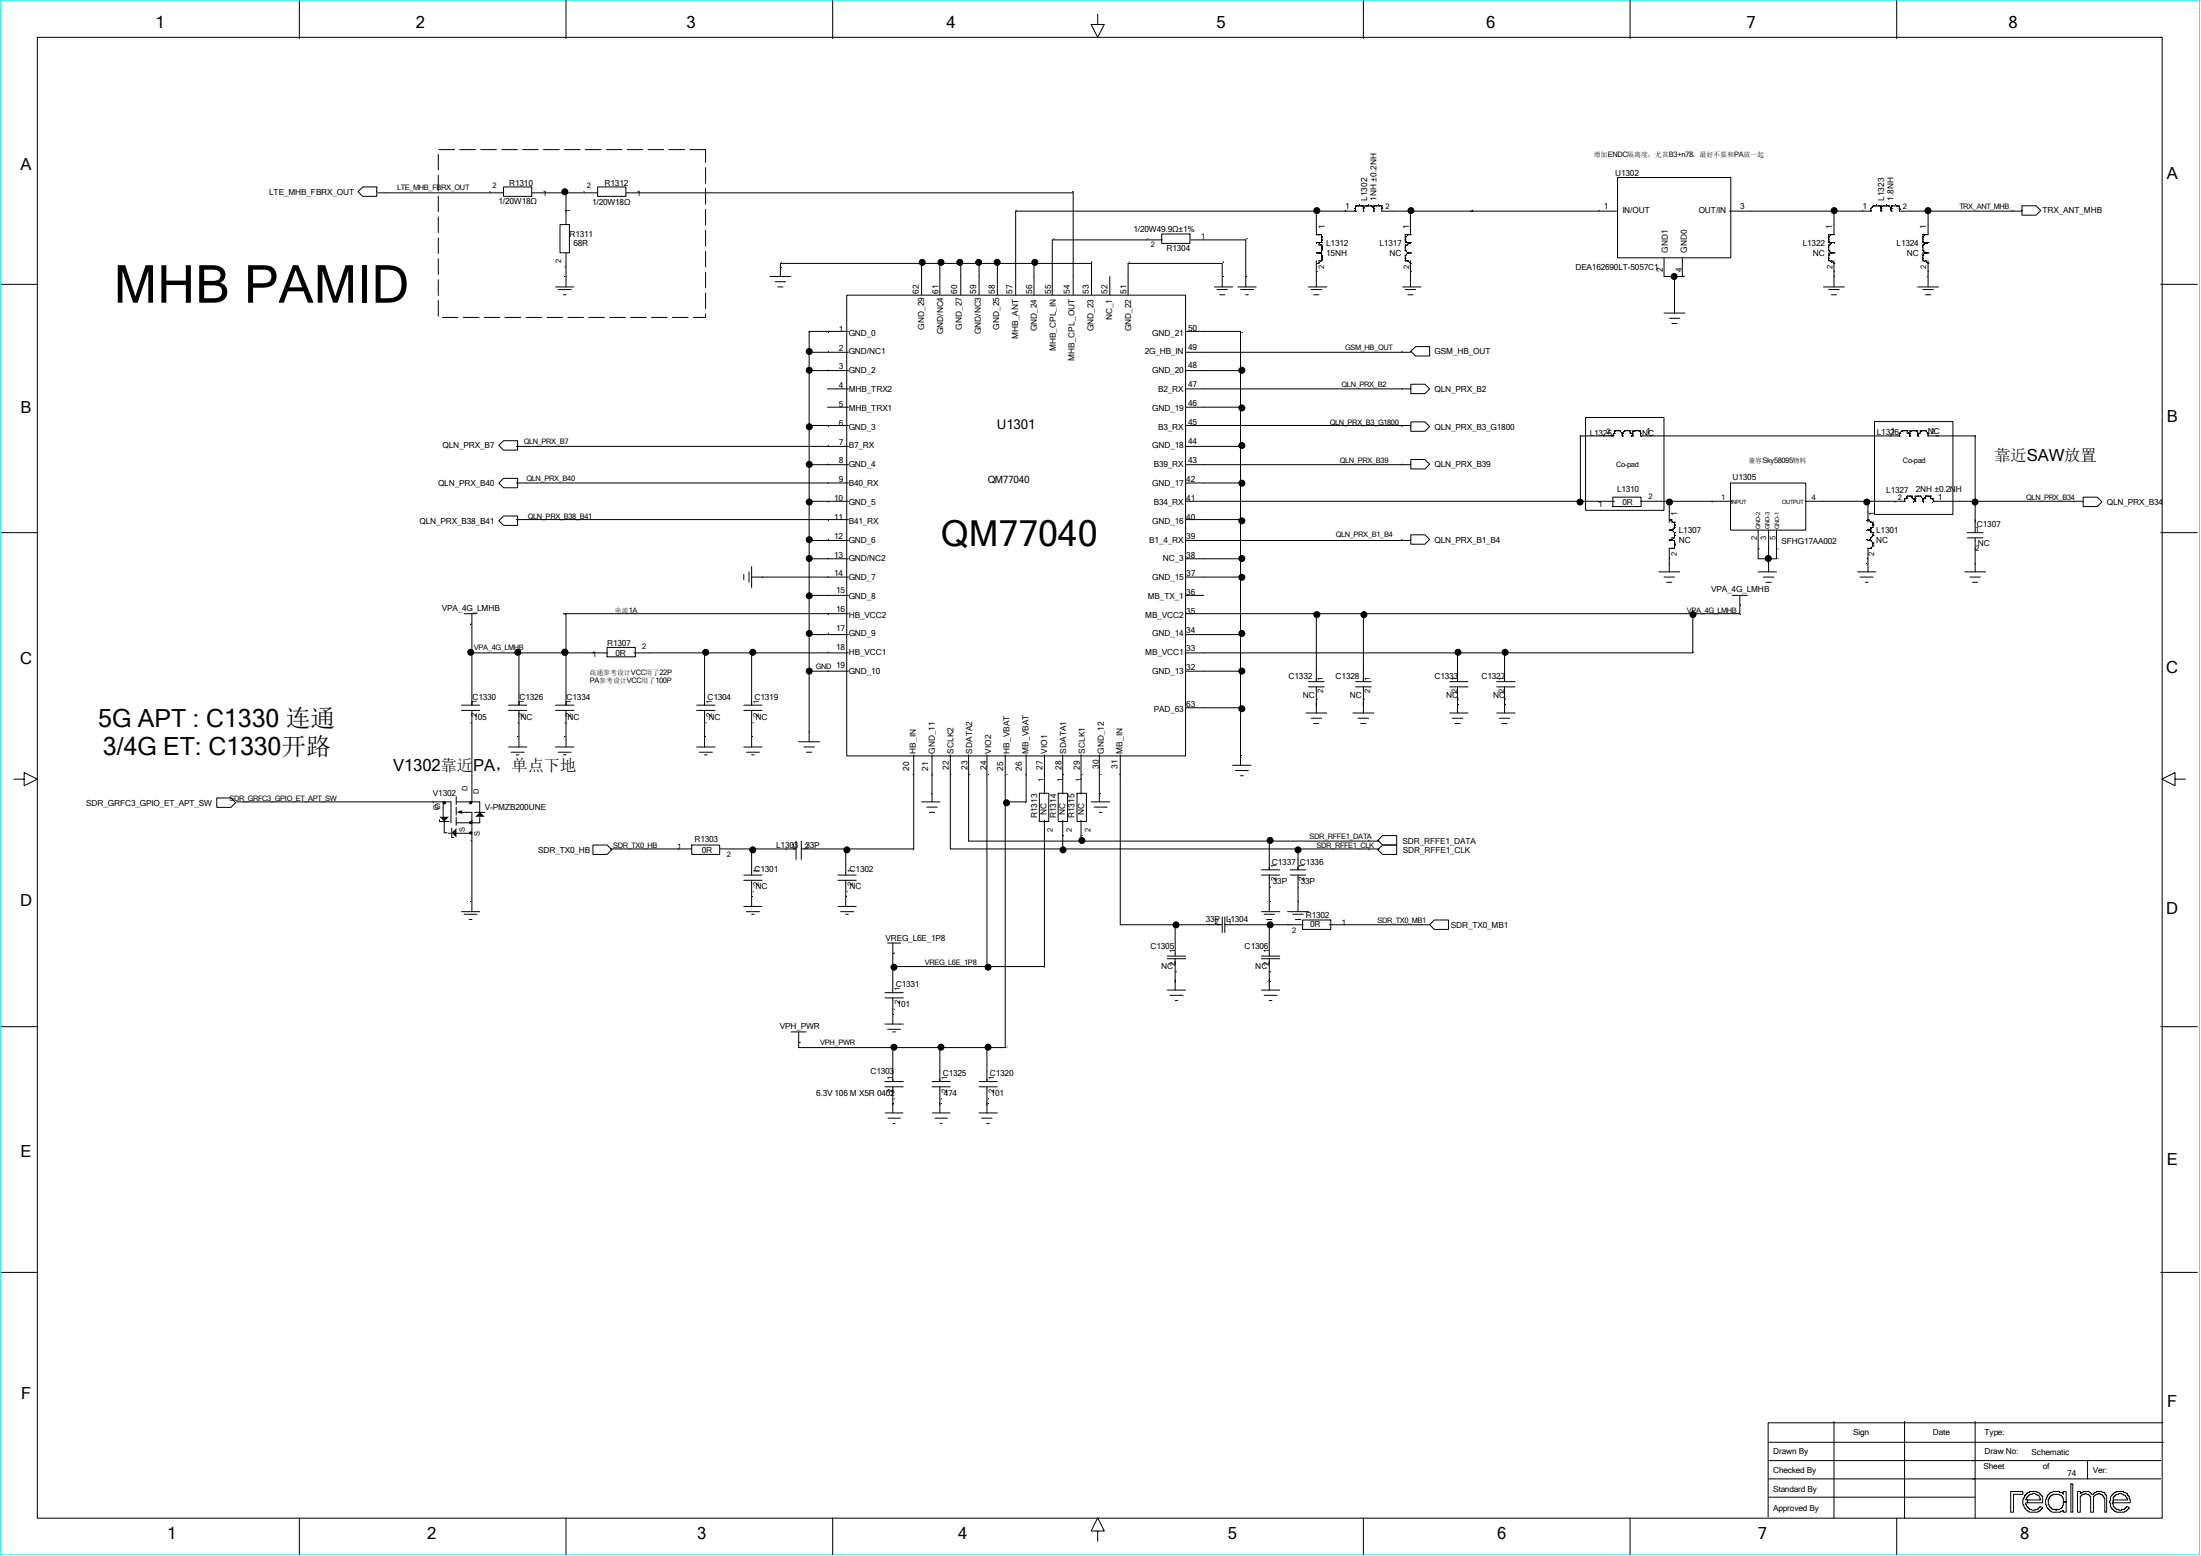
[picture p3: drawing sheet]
<svg xmlns="http://www.w3.org/2000/svg" width="297mm" height="210mm" viewBox="0 0 297 210" stroke-linecap="round" stroke-linejoin="round" font-family="sans-serif">
<path d="M.1 0h296.7v209.8h-296.7z" fill="none" stroke="#0ff" stroke-width=".13"/>
<g fill="none" stroke="#000" stroke-width=".13">
<path d="M40.4 0v5.2M76.4 0v5.2M112.4 0v5.2M184 0v5.2M220 0v5.2M255.9 0v5.2M5 5h286.8v199.9h-286.8zM148.1 1.9v1.4h.9l-.9 1.7-.9-1.7h.9M.2 38.4h4.9M48.3 25.9l.6-.7h1.9v1.3h-1.9zM51 26h16.9M67.9 25.2h3.9v1.3h-3.9z"/>
<path d="M71.8 26h8.8M75 38.7h2.4M75.3 39.1h1.8M75.6 30.3h1.2v3.8h-1.2zM76 39.8h.4M76.4 26v4.3M76.4 34.1v4.6M80.6 25.2h3.9v1.3h-3.9zM84.5 26h60.3v13.8M103.9 37.3h2.8M104.6 38h1.4M105 38.7h.7"/>
<path d="M105.3 37.3v-1.7h42v4.2M114.3 39.8h45.7v62.2h-45.7zM124.4 35.6v4.2M126.8 35.6v4.2M129.6 35.6v4.2M132.1 35.6v4.2M134.6 35.6v4.2M139.5 35.6v4.2M149.8 37.3v2.5M156.8 31.6h3.8v1.3h-3.8zM156.8 32.4h-14.8v7.4M160.7 32.4h7.4v6.3"/>
<path d="M163.9 38.7h2.4M164.2 39.1h1.4M164.6 39.8h.7M164.9 38.7v-3.1h-12.7v4.2M167 38.7h2.5M167.4 39.1h1.8M168.1 39.8h.4M176.6 38.7h2.4M176.9 39.1h1.4M177.3 39.8h.7M177.6 28.5v3.2h.7v1M177.6 35.2v3.5"/>
<path d="M177.6 32.7h.7M177.6 34.1h.7M178 32.7h.1M178 31.7h.1M178 34.1h.1M178 32.7v.4h.3M178.3 32.7h.1M178.3 32.4h.1M178.3 32h.1M178.3 33.8h.1M178.3 33.4h.1M178.3 33.1h.1"/>
<path d="M178.3 35.2h.1M178.3 34.8h.1M178.3 34.5h.1M178.3 35.2h-.3v.4h-.4M178.3 33.1v2.1M182.9 27.8h.1M182.9 28.5h.1M182.9 28.5h-45.8v11.3M182.9 27.8h2.1M182.9 27.8v.7M183.3 27.8h.1M183.6 27.8h.1"/>
<path d="M184 28.1h.1M184 28.5h.1M184 27.8v.7M184.3 27.8h.1M185 27.8h.1M185 27.8l.4 .3M185.4 28.1h.1M185.4 27.8h.1M185.4 28.5h.1M185.4 27.8h1M185.4 27.8v.7M185.7 27.8h.1"/>
<path d="M186.1 27.8h.1M186.4 28.1h.1M186.4 27.8h.1M186.4 27.8v.7h31.8M189.3 38.7h2.4M189.6 32h.1M189.6 32.4h.1M189.6 33.1h.1M189.6 33.8h.1M189.6 34.5h.1M189.6 34.8h.1M189.6 35.2h.1"/>
<path d="M189.6 39.1h1.4M189.6 33.1v.7M189.6 34.5v.7M189.6 33.8l.4 .3M189.6 35.2h.4M190 31.7h.1M190 32.7h.1M190 34.1h.1M190 35.2h.1M190 39.8h.7M190 32.7v.4h-.4M190 34.1h.3"/>
<path d="M190 34.1l-.4 .4M190 35.2l.3 .4M190.3 31.7h.1M190.3 32.7h.1M190.3 34.1h.1M190.3 35.6h.1M190.3 28.5v3.2M190.3 35.2v3.5M190.3 31.7h-.7v1h.7M218.3 24h15.3v10.8h-15.3zM224.5 34.8v2.5h2.5v-2.5M226 37.3v5"/>
<path d="M233.4 28.5h19M246.1 38.7h2.8M246.8 31.7h.1M246.8 32h.1M246.8 32.4h.1M246.8 33.1h.1M246.8 33.8h.1M246.8 34.5h.1M246.8 34.8h.1M246.8 35.2h.1M246.8 39.1h1.4M246.8 31.7v1h.7"/>
<path d="M246.8 35.2h.3M246.8 33.1v.7M246.8 33.8l.3 .3M247.1 31.7h.1M247.1 32.7h.1M247.1 34.1h.1M247.1 35.2h.1M247.1 39.8h.7M247.1 32.7l-.3 .4M247.1 35.2l.4 .4M247.5 32.7h.1M247.5 34.1h.1"/>
<path d="M247.5 35.6h.1M247.5 28.5v3.2h-.7M247.5 34.1h-.7v1.1M247.5 35.2v3.5M252.4 28.5h.1M252.8 27.8h.1M252.8 27.8l-.4 .3v.4M252.8 27.8h2.1M253.1 27.8h.1M253.5 27.8h.1M253.8 28.1h.1M253.8 28.5h.1"/>
<path d="M253.8 27.8v.7M254.2 27.8h.1M254.5 27.8h.1M254.9 27.8h.1M254.9 27.8l.3 .3M255.2 28.1h.1M255.2 27.8h.1M255.2 28.5h.1M255.2 27.8h1.1v.7h16.6M255.2 27.8v.7M255.9 27.8h.1M256.3 28.1h.1"/>
<path d="M258.8 38.7h2.8M259.5 31.7h.1M259.5 32h.1M259.5 32.4h.1M259.5 33.1h.1M259.5 33.8h.1M259.5 34.5h.1M259.5 34.8h.1M259.5 35.2h.1M259.5 39.1h1.4M259.5 31.7v1h.7M259.5 35.2h.3"/>
<path d="M259.5 33.1v.7M259.5 33.8l.3 .3M259.8 31.7h.1M259.8 32.7h.1M259.8 34.1h.1M259.8 35.2h.1M259.8 39.8h.7M259.8 32.7l-.3 .4M259.8 35.2l.4 .4M260.2 32.7h.1M260.2 34.1h.1M260.2 35.6h.1"/>
<path d="M260.2 28.5v3.2h-.7M260.2 34.1h-.7v1.1M260.2 35.2v3.5M272.8 27.8h1.9l.7 .6-.7 .6h-1.9zM291.6 38.4h4.9M109.2 47.5h5.3M109.2 57.4h5.3M109.2 50h5.3M111.7 52.5h2.8M111.7 55h2.8M114.5 44.7h-5.3v55.4M160 47.5h30.3"/>
<path d="M160 44.7h7.4v58.6M160 52.5h30.3M160 57.4h30.3M160 50h7.4M160 55h7.4M190.4 47.4l.6-.6h1.9v1.2h-1.9zM190.4 51.9h1.9l.6 .6-.6 .6h-1.9zM190.4 56.9h1.9l.6 .7-.6 .6h-1.9zM214 56.3h10.5v12.6h-10.5zM217.5 58.8h.1M217.8 58.1h.1M217.8 58.5h.1"/>
<path d="M217.8 58.8h-4.5v8.9M217.8 58.1h.7M217.8 58.1v.4M217.8 58.5l-.3 .3M218.2 58.1h.1M218.5 58.1h.1M218.5 58.1l.4 .4M218.9 58.5h.1M218.9 58.8h.1M218.9 58.5v.3M219.3 58.1h.1M219.3 58.1h.7"/>
<path d="M219.3 58.1l-.4 .4M220 58.1h.1M220 58.1v.4h.3M220.3 58.5h.1M220.3 58.8h.1M220.3 58.8v-.7h1.1v.7h34.9M220.7 58.1h.1M221 58.1h.1M221.4 58.5h.1M224.5 42.3h2.9M225.2 43h1.5M225.6 43.7h.7"/>
<path d="M252.9 56.9h10.6v12.5h-10.6zM256.3 58.5h.1M256.3 58.8h.1M256.3 58.5v.3M256.6 58.1h.1M256.6 58.1h.8M256.6 58.1l-.3 .4M257.4 58.1h.1M257.4 58.1v.4h.3M257.7 58.8h.1M257.7 58.5h.1M257.7 58.8v-.7h1.1v.7"/>
<path d="M258.1 58.1h.1M258.4 58.1h.1M258.8 58.8h.1M258.8 58.5h.1M259.1 58.1h.1M259.1 58.1h.7M259.1 58.1v.4h-.3M259.5 58.1h.1M259.8 58.1h.1M259.8 58.1l.4 .4M260.2 58.5h.1M260.2 58.5v.3h6.3v13.1"/>
<path d="M.2 71.9h4.9M67.3 60.1l.6-.6h1.9v1.2h-1.9zM67.3 65.2l.6-.6h1.9v1.2h-1.9zM67.9 69.6h1.9v1.3h-1.9l-.6-.6zM69.7 70.1h44.8M69.7 60.2h44.8M69.7 65.2h44.8M100.4 77.5v.7M101.1 77.2v1.4M101.4 76.5v2.8M101.4 77.9h13.1M109.2 72.9h5.3"/>
<path d="M109.2 75.4h5.3M109.2 62.7h5.3M109.2 67.7h5.3M160 77.9h7.4M160 70.1h7.4M160 72.9h30.3M160 75.4h7.4M160 60.2h7.4M160 65.2h7.4M160 62.7h30.3M160 67.7h57.8M190.4 62h1.9l.6 .7-.6 .6h-1.9z"/>
<path d="M190.4 72.2h1.9l.6 .6-.6 .6h-1.9zM217.6 67.1h3.8v1.3h-3.8zM221.4 67.7h12.3M223.8 77.2h2.9M224.5 77.9h1.5M224.9 78.6h.7M225.2 70.1h.1M225.2 71.5h.1M225.2 72.9h.1M225.2 67.7v2.8M225.2 72.9h.8v1.1h-.8v3.2M225.2 71.5h.4"/>
<path d="M225.2 70.1h.4v.4h.4M225.6 71.5h.1M225.6 72.9h.1M225.6 74h.1M225.6 71.5l.4 .4M226 71.2h.1M226 70.8h.1M226 70.5h.1M226 72.2h.1M226 71.9h.1M226 73.7h.1M226 73.3h.1"/>
<path d="M226 71.9v.7h-.4v.3M226 71.2l-.4 .3M226 70.5v.7M233.5 65.2h10.2v6.3h-10.2zM237.2 77.2h2.5M237.2 71.5v3.9h2.5v-3.9M237.9 77.9h1.5M238.3 78.6h.7M238.7 71.5v5.7M243.6 67.7h13.4M250.6 77.2h2.5M251 77.9h1.8"/>
<path d="M251.7 78.6h.4M252.1 71.5h.1M252.1 70.1h.1M252.1 72.9h.1M252.1 74h.1M252.1 67.7v2.8M252.1 74v3.2M252.1 71.5h.3M252.1 72.9h.3M252.1 74h.3M252.1 70.1l.3 .4M252.4 71.5h.1"/>
<path d="M252.4 70.5h.1M252.4 72.6h.1M252.4 74h.1M252.4 72.9h.1M252.4 70.5h.4v.7h-.4v.7h.4M252.4 72.6v.3M252.4 72.9l.4 .4M252.8 70.8h.1M252.8 72.2h.1M252.8 71.9h.1M252.8 73.7h.1M252.8 73.3h.1"/>
<path d="M252.8 71.9v.3M252.8 73.3v.4M252.8 72.2l-.4 .4M252.8 73.7l-.4 .3M257 67.3h.1M257 67.7h.1M257 67.3v.4M257.4 66.9h.1M257.4 66.9v.4h-.4M257.4 66.9h.7v.4h.3M257.7 66.9h.1M258.4 67.3h.1"/>
<path d="M258.4 67.7h.1M258.8 66.9h.1M259.1 66.9h.1M259.1 66.9h-.7v.8M259.1 66.9l.4 .4M259.5 67.3h.1M259.5 67.7h.1M259.5 67.3v.4M260.5 66.9h.1M260.5 66.9v.4h.4v.4M260.5 66.9h-.7v.4h-.3M260.9 67.7h.1"/>
<path d="M260.9 67.7h20.1M265.1 77.2h2.8M265.5 72.6h2.1M265.5 71.9h2.1M265.8 77.9h1.4M266.2 78.6h.7M266.5 72.6v4.6M281.1 67.1h1.9l.6 .6-.6 .7h-1.9zM291.6 71.9h4.9M62.3 95.9h2.4M62.3 95.2h2.4M62.6 82.8h1.8"/>
<path d="M63.3 88.1h18.7M63.7 82.8v12.4M63.7 95.9v12.3M68.6 95.9h2.5M68.6 95.2h2.5M70 88.1v7.1M70 95.9v4.9M75 95.9h2.4M75 95.2h2.4M76 82.8h38.5M76.4 82.8v12.4M76.4 95.9v4.9"/>
<path d="M81.9 87.4h3.8v1.2h-3.8zM85.5 88.1h29M94 95.9h2.5M94 95.2h2.5M95.1 88.1v7.1M95.1 95.9v4.9M100.4 95.9h2.4M100.4 95.2h2.4M101.4 88.1v7.1M101.4 95.9v4.9M109.2 80.4h5.3M109.2 85.6h5.3"/>
<path d="M109.2 90.6h5.3M160 80.4h2.5M160 85.6h7.4M160 90.6h7.4M160 95.5h7.4M176.2 96.2h2.8M176.6 92.7h2.1M176.6 92h2.1M176.9 96.9h1.4M177.3 97.6h.7M177.6 82.8v9.2M177.6 92.7v3.5"/>
<path d="M182.6 96.2h2.8M182.9 92.7h2.1M182.9 92h2.1M183.3 96.9h1.4M183.6 97.6h.7M184 82.8v9.2M184 92.7v3.5M195.6 96.2h2.5M195.6 92.7h2.5M195.6 92h2.5M196 96.9h1.4M196.3 97.6h.7"/>
<path d="M196.7 88.1v3.9M196.7 92.7v3.5M202 96.2h2.4M202 92.7h2.4M202 92h2.4M202.3 96.9h1.4M202.7 97.6h.7M203 88.1v3.9M203 92.7v3.5M228.4 82.8v5.3h-68.4M233.7 80.4h2.1M234.8 80.4v2.4h-74.8"/>
<path d="M1.9 105.2h1.4v-.9l1.7 .9-1.7 .8v-.8M29.3 107.7h1.9l.6 .6-.6 .7h-1.9zM31.9 108.2h29v2.8M59.3 110.6v.3h1.3M59.8 108.2v2.1M59.9 110.9v1.5h.4M60.5 112.5h.4M61 111.8v1.2h.2M61.6 108.2h3.1v1.4M61.6 107.5v1.1M61.6 108.9v1.1M61.6 110.3v1.1"/>
<path d="M61.6 112.5h2.1M62.3 109.6h1.4v13.4M64 109.6h1.4M64.7 110.3v.7h-3.1M68.6 100.8h2.5M69 101.5h1.7M69.7 101.9h.3M75 100.8h2.4M75.3 101.5h1.8M76 101.9h.4M80 114h1.9l.6 .7-.6 .6h-1.9zM82.4 114.6h10.9"/>
<path d="M93.3 114h3.8v1.3h-3.8zM94 100.8h2.5M94.4 101.5h1.7M95.1 101.9h.3M97.2 114.6h10.2M100.4 118.8h2.4M100.4 118.1h2.4M100.4 100.8h2.4M100.7 101.5h1.8M101.4 114.6v3.5M101.4 118.8v3.5M101.4 101.9h.4"/>
<path d="M107.4 113.5v2.5M107.8 100.1h2.8M108.1 113.5v2.5M108.5 100.8h1.4M108.8 101.5h.7M113.1 118.8h2.4M113.1 118.1h2.4M114.1 114.6v3.5M114.1 118.8v3.5M123.3 101.9v12.7h-15.2M124.4 108.2h2.4M125.1 108.9h1.4"/>
<path d="M125.4 109.6h.7M125.8 101.9v6.3M128.2 101.9v12.7h57.9M130.7 101.9v11.6h55.4M133.2 101.9v28.5M135.6 101.9v39.5h-27.8v-2.1M138.5 101.9v6.3h-2.9M140.3 107.1h1.2v3.8h-1.2zM140.9 101.9v5.3M140.9 110.7v19.7h-20.4M142.8 107.1h1.3v3.8h-1.3zM143.4 101.9v5.3"/>
<path d="M143.4 110.7v3.9M145.3 107.1h1.3v3.8h-1.3zM145.9 101.9v5.3M145.9 110.7v2.8M147.3 108.2h2.5M147.6 108.9h1.8M148.3 109.6h.4M148.3 101.9v6.3M151.2 101.9v22.9h13.7M166.3 103.3h2.5M166.7 104h1.8M167.4 104.7h.3"/>
<path d="M170.2 118.1h2.5M170.2 117.4h2.5M171.3 113.5v3.9M171.3 118.1v4.9M174.1 118.1h2.1M174.1 117.4h2.1M175.2 114.6v2.8M175.2 118.1v4.9M185.9 114.7l.7-.7h1.9v1.3h-1.9zM185.9 113.4l.7-.6h1.9v1.2h-1.9zM293.5 105.2v-.9l-1.8 .9 1.8 .8v-.8h1.4M.2 138.6h4.9"/>
<path d="M62.3 123h2.4M62.6 123.4h1.8M63.3 124.1h.4M100.4 122.3h2.4M100.7 123h1.8M101.4 123.4h.4M106.7 139.3h2.1M113.1 122.3h2.4M113.4 123h1.8M114.1 123.4h.4M119.4 138.2h2.5M119.4 134.7h2.5"/>
<path d="M119.4 134h2.5M119.8 127.3h1.7M119.8 138.9h1.7M120.5 127.3v6.7M120.5 134.7v3.5M120.5 139.3h.3M157.5 129.4h2.5M157.5 129h2.5M157.5 133.6h2.5M157.9 134.3h1.7M158.6 124.8v4.2M158.6 129.4v4.2"/>
<path d="M158.6 135h.3M164.9 123.7v2.2M165.3 124.8h10.6M165.3 123.7v2.2M170.2 129.4h2.5M170.2 129h2.5M170.2 133.6h2.5M170.2 123h2.5M170.6 134.3h1.7M170.6 123.4h1.4M170.9 124.1h.7M171.3 124.8v4.2"/>
<path d="M171.3 129.4v4.2M171.3 135h.3M173.7 123h2.9M174.4 123.4h1.5M174.8 124.1h.7M175.8 124.2h3.8v1.2h-3.8zM179.4 124.8h13.4M193.5 124.2h2v1.2h-2l-.6-.6zM291.6 138.6h4.9M119.4 150.2h2.5M119.4 146.7h2.5M119.4 146h2.5"/>
<path d="M119.8 150.9h1.7M120.5 141.4v4.6M120.5 146.7v3.5M120.5 151.6h.3M125.8 150.2h2.4M125.8 146.7h2.4M125.8 146h2.4M126.1 150.9h1.8M126.8 151.6h.4M126.8 141.4v4.6M126.8 146.7v3.5M132.1 150.2h2.5"/>
<path d="M132.1 146.7h2.5M132.1 146h2.5M132.5 150.9h1.4M133.2 151.6h.3M133.2 141.4v4.6M133.2 146.7v3.5M.2 171.7h4.9M291.6 171.7h4.9M238.7 194.7h53.2M238.7 199.6h52.9M238.7 197.1h52.9M247.5 191.8v13.1"/>
<path d="M257 191.8v13.1M266.5 191.8v13.1M281.7 197.1v2.5M291.8 192h-53.2v12.7M40.4 204.9v4.9M76.4 204.9v4.9M112.4 204.9v4.9M148.1 206.6h.9l-.9-1.7-.9 1.7h.9v1.4M184 204.9v4.9M220 204.9v4.9M238.7 202.1h27.8M255.9 204.9v4.9"/>
<path d="M271.3 201.3h1.7v.4h-1.3v2.4h-.4zM273.2 201.8h.1v-.1l.3-.2v-.1h.3v-.1h1v.1h.2l.2 .3h.1v.1l.2 .1v.9h-2v-.4h1.8v-.1h-.1l-.2-.5h-.2v-.1h-.3v-.2h-.4v.2h-.3v.1h-.2v.1l-.2 .2v.2h-.2v.1h.3v.4h-.3v.3h.2v.2l.2 .2v.1h.2v.1h.2l.1 .1 .8-.1 .1-.2h.2v-.2l.3 .2v.1l-.2 .1-.1 .3h-.3v.1h-1.1l-.3-.1v-.2h-.1l-.2-.2h-.1l-.1-.5h-.1v-.8h.1zM276.4 201.7h.1l.1-.3h.3l.1-.1h.9v.1h.4l.1 .3v-.4h.4v1.4h-.4v-.5h-.1v-.3h-.1v-.1h-.3v-.1h-.9v.1h-.2v.1l-.3 .2v.2h-.1v.8h.1v.2h.1v.2h.2l.1 .2h.5v.1h.1v-.1h.4l.3-.1v-.1h.1v-.3h.1v-.5h.4v1.4h-.4v-.3h-.1v.2h-.3v.1h-1.1l-.3-.1-.1-.3h-.1v-.1h-.1l-.2-.3v-.2h-.1v-.7zM279.4 200.3h.3v3.8h-.3zM280.3 201.3h.4v.2h.1v-.1h.3v-.1h.8l.2 .1 .1 .3h.3l.1-.3h.3v-.1h.7l.2 .1h.2v.3l.3 .1v2.3h-.3v-1.9h-.1v-.3h-.1l-.2-.2h-.2v-.2h-.3v.2h-.2l-.3 .1v.1h-.1v2.2h-.4v-2.2h-.1l-.1-.2h-.3l-.1-.2h-.2v.2h-.3l-.2 .2h-.1v2.2h-.4zM284.9 201.8h.1v-.1l.3-.2v-.1h.2v-.1h1.1v.1l.5 .1v.3l.2 .1v.4h.1v.5h-2.2v-.4h1.9v-.2h-.2l-.1-.4-.5-.1v-.2h-.4v.2h-.4v.1h-.1v.1l-.2 .2v.7h-.2v.1h.2v.4l.2 .2v.1h.1v.1h.4v.1l.8-.1 .1-.2h.1v-.2l.4 .2v.1l-.2 .1-.2 .3h-.2v.1h-1.2v-.1h-.2v-.2h-.1l-.2-.2h-.1l-.1-.3v-.5h-.2z"/>
<circle cx="76.2" cy="25.9" r=".4"/>
<circle cx="124.4" cy="35.4" r=".4"/>
<circle cx="127" cy="35.4" r=".4"/>
<circle cx="129.5" cy="35.4" r=".4"/>
<circle cx="132.1" cy="35.4" r=".4"/>
<circle cx="134.6" cy="35.4" r=".4"/>
<circle cx="139.6" cy="35.4" r=".4"/>
<circle cx="177.7" cy="28.4" r=".4"/>
<circle cx="190.4" cy="28.4" r=".4"/>
<circle cx="225.9" cy="37.3" r=".4"/>
<circle cx="247.5" cy="28.4" r=".4"/>
<circle cx="260.2" cy="28.4" r=".4"/>
<circle cx="109.2" cy="47.4" r=".4"/>
<circle cx="109.2" cy="50" r=".4"/>
<circle cx="109.2" cy="57.6" r=".4"/>
<circle cx="167.6" cy="55.1" r=".4"/>
<circle cx="167.6" cy="50" r=".4"/>
<circle cx="109.2" cy="67.8" r=".4"/>
<circle cx="109.2" cy="75.4" r=".4"/>
<circle cx="109.2" cy="72.8" r=".4"/>
<circle cx="109.2" cy="62.7" r=".4"/>
<circle cx="167.6" cy="70.3" r=".4"/>
<circle cx="167.6" cy="60.1" r=".4"/>
<circle cx="167.6" cy="65.2" r=".4"/>
<circle cx="167.6" cy="75.4" r=".4"/>
<circle cx="167.6" cy="77.9" r=".4"/>
<circle cx="213.2" cy="67.8" r=".4"/>
<circle cx="225.3" cy="67.8" r=".4"/>
<circle cx="238.6" cy="75.4" r=".4"/>
<circle cx="251.9" cy="67.8" r=".4"/>
<circle cx="266.5" cy="67.8" r=".4"/>
<circle cx="63.5" cy="88" r=".4"/>
<circle cx="69.9" cy="88" r=".4"/>
<circle cx="76.2" cy="88" r=".4"/>
<circle cx="95.2" cy="88" r=".4"/>
<circle cx="101.6" cy="88" r=".4"/>
<circle cx="109.2" cy="90.6" r=".4"/>
<circle cx="109.2" cy="80.4" r=".4"/>
<circle cx="109.2" cy="85.5" r=".4"/>
<circle cx="167.6" cy="85.5" r=".4"/>
<circle cx="167.6" cy="90.6" r=".4"/>
<circle cx="167.6" cy="95.7" r=".4"/>
<circle cx="177.7" cy="83" r=".4"/>
<circle cx="184" cy="83" r=".4"/>
<circle cx="196.7" cy="88" r=".4"/>
<circle cx="203.1" cy="88" r=".4"/>
<circle cx="228.5" cy="83" r=".4"/>
<circle cx="60" cy="108.4" r=".15"/>
<circle cx="63.5" cy="111" r=".15"/>
<circle cx="63.5" cy="112.4" r=".15"/>
<circle cx="63.5" cy="108.4" r=".15"/>
<circle cx="101.6" cy="114.7" r=".4"/>
<circle cx="114.3" cy="114.7" r=".4"/>
<circle cx="135.8" cy="108.4" r=".4"/>
<circle cx="143.4" cy="114.7" r=".4"/>
<circle cx="146" cy="113.4" r=".4"/>
<circle cx="171.4" cy="113.4" r=".4"/>
<circle cx="175.2" cy="114.7" r=".4"/>
<circle cx="120.6" cy="130.5" r=".4"/>
<circle cx="133.3" cy="130.5" r=".4"/>
<circle cx="158.7" cy="124.8" r=".4"/>
<circle cx="171.4" cy="124.8" r=".4"/>
<circle cx="120.6" cy="141.3" r=".4"/>
<circle cx="127" cy="141.3" r=".4"/>
<circle cx="133.3" cy="141.3" r=".4"/>
</g>
<g fill="#000">
<path d="M59.3 110.2h1.3l-.7 .7zM61.6 109.6l.8-.3v.6zM61.6 111.8v1.2l-.6-.6zM64.8 109.6l.6 .6h-1.3z"/>
<circle cx="76.2" cy="25.9" r=".41"/>
<circle cx="124.4" cy="35.4" r=".41"/>
<circle cx="127" cy="35.4" r=".41"/>
<circle cx="129.5" cy="35.4" r=".41"/>
<circle cx="132.1" cy="35.4" r=".41"/>
<circle cx="134.6" cy="35.4" r=".41"/>
<circle cx="139.6" cy="35.4" r=".41"/>
<circle cx="177.7" cy="28.4" r=".41"/>
<circle cx="190.4" cy="28.4" r=".41"/>
<circle cx="225.9" cy="37.3" r=".41"/>
<circle cx="247.5" cy="28.4" r=".41"/>
<circle cx="260.2" cy="28.4" r=".41"/>
<circle cx="109.2" cy="47.4" r=".41"/>
<circle cx="109.2" cy="57.6" r=".41"/>
<circle cx="109.2" cy="50" r=".41"/>
<circle cx="167.6" cy="55.1" r=".41"/>
<circle cx="167.6" cy="50" r=".41"/>
<circle cx="109.2" cy="72.8" r=".41"/>
<circle cx="109.2" cy="62.7" r=".41"/>
<circle cx="109.2" cy="67.8" r=".41"/>
<circle cx="109.2" cy="75.4" r=".41"/>
<circle cx="167.6" cy="77.9" r=".41"/>
<circle cx="167.6" cy="60.1" r=".41"/>
<circle cx="167.6" cy="70.3" r=".41"/>
<circle cx="167.6" cy="65.2" r=".41"/>
<circle cx="167.6" cy="75.4" r=".41"/>
<circle cx="213.2" cy="67.8" r=".41"/>
<circle cx="225.3" cy="67.8" r=".41"/>
<circle cx="238.6" cy="75.4" r=".41"/>
<circle cx="251.9" cy="67.8" r=".41"/>
<circle cx="266.5" cy="67.8" r=".41"/>
<circle cx="63.5" cy="88" r=".41"/>
<circle cx="69.9" cy="88" r=".41"/>
<circle cx="76.2" cy="88" r=".41"/>
<circle cx="95.2" cy="88" r=".41"/>
<circle cx="101.6" cy="88" r=".41"/>
<circle cx="109.2" cy="80.4" r=".41"/>
<circle cx="109.2" cy="90.6" r=".41"/>
<circle cx="109.2" cy="85.5" r=".41"/>
<circle cx="167.6" cy="95.7" r=".41"/>
<circle cx="167.6" cy="85.5" r=".41"/>
<circle cx="167.6" cy="90.6" r=".41"/>
<circle cx="177.7" cy="83" r=".41"/>
<circle cx="184" cy="83" r=".41"/>
<circle cx="196.7" cy="88" r=".41"/>
<circle cx="203.1" cy="88" r=".41"/>
<circle cx="228.5" cy="83" r=".41"/>
<circle cx="60" cy="108.4" r=".16"/>
<circle cx="63.5" cy="112.4" r=".16"/>
<circle cx="63.5" cy="111" r=".16"/>
<circle cx="63.5" cy="108.4" r=".16"/>
<circle cx="101.6" cy="114.7" r=".41"/>
<circle cx="114.3" cy="114.7" r=".41"/>
<circle cx="135.8" cy="108.4" r=".41"/>
<circle cx="143.4" cy="114.7" r=".41"/>
<circle cx="146" cy="113.4" r=".41"/>
<circle cx="171.4" cy="113.4" r=".41"/>
<circle cx="175.2" cy="114.7" r=".41"/>
<circle cx="120.6" cy="130.5" r=".41"/>
<circle cx="133.3" cy="130.5" r=".41"/>
<circle cx="158.7" cy="124.8" r=".41"/>
<circle cx="171.4" cy="124.8" r=".41"/>
<circle cx="120.6" cy="141.3" r=".41"/>
<circle cx="127" cy="141.3" r=".41"/>
<circle cx="133.3" cy="141.3" r=".41"/>
</g>
<path d="M59.1 20.2h36.1v22.6h-36.1z" fill="none" stroke="#000" stroke-width=".13" stroke-dasharray="2.1 .7"/>
<text font-size="7.1" x="15.3" y="40.9">MHB PAMID</text>
<text font-size="4.8" x="127" y="73.7">QM77040</text>
<g font-size="3.4">
<text x="13.2" y="98.1">5G APT : C1330 连通</text>
<text x="13.9" y="101.9">3/4G ET: C1330开路</text>
</g>
<g font-size="2.2">
<text x="21" y="3.8">1</text>
<text x="56.1" y="3.8">2</text>
<text x="92.6" y="3.8">3</text>
<text x="127.7" y="3.8">4</text>
<text x="164.2" y="3.8">5</text>
<text x="200.6" y="3.8">6</text>
<text x="235.7" y="3.8">7</text>
<text x="271" y="3.8">8</text>
<text x="2.8" y="23">A</text>
<text x="292.4" y="24.1">A</text>
<text x="2.8" y="55.8">B</text>
<text x="292.4" y="56.9">B</text>
<text x="269.1" y="62.2">靠近SAW放置</text>
<text x="2.7" y="89.7">C</text>
<text x="292.3" y="90.8">C</text>
<text x="53" y="104.1">V1302靠近</text>
<text x="63.8" y="104.1">PA，单点下地</text>
<text x="2.7" y="122.3">D</text>
<text x="292.3" y="123.4">D</text>
<text x="2.8" y="156.1">E</text>
<text x="292.4" y="157.3">E</text>
<text x="2.8" y="188.8">F</text>
<text x="292.4" y="189.9">F</text>
<text x="22.6" y="207.8">1</text>
<text x="57.7" y="207.8">2</text>
<text x="94.1" y="207.8">3</text>
<text x="129.3" y="207.8">4</text>
<text x="165.7" y="207.8">5</text>
<text x="202" y="207.8">6</text>
<text x="237.2" y="207.8">7</text>
<text x="272.6" y="207.8">8</text>
</g>
<text font-size="1.8" x="134.5" y="58">U1301</text>
<text font-size="1.3" x="133.3" y="65.1">QM77040</text>
<g font-size="1.1">
<text x="218" y="23.7">U1302</text>
<text x="36.3" y="26.3">LTE_MHB_FBRX_OUT</text>
<text x="67.3" y="27.6">1/20W18Ω</text>
<text x="68.7" y="25">R1310</text>
<text x="79.9" y="27.7">1/20W18Ω</text>
<text x="81.6" y="25.1">R1312</text>
<text x="181.5" y="28.2">1</text>
<text x="184.5" y="27.1" transform="rotate(-90 184.5 27.1)">L1302</text>
<text x="185.7" y="27.1" transform="rotate(-90 185.7 27.1)">1NH ±0.2NH</text>
<text x="216.4" y="28.2">1</text>
<text x="218.9" y="28.8">IN/OUT</text>
<text x="229.2" y="28.8">OUT/IN</text>
<text x="234.8" y="28.2">3</text>
<text x="251.3" y="28.2">1</text>
<text x="254.2" y="27.1" transform="rotate(-90 254.2 27.1)">L1323</text>
<text x="255.5" y="27.1" transform="rotate(-90 255.5 27.1)">1.8NH</text>
<text x="275.6" y="28.8">TRX_ANT_MHB</text>
<text x="76.8" y="32">R1311</text>
<text x="77.4" y="33.3">68R</text>
<text x="153" y="31.4">1/20W49.9Ω±1%</text>
<text x="157.4" y="33.9">R1304</text>
<text x="178.7" y="30.9" transform="rotate(-90 178.7 30.9)">1</text>
<text x="179" y="33.3">L1312</text>
<text x="179" y="34.5">15NH</text>
<text x="186.2" y="33.3">L1317</text>
<text x="187.5" y="34.5">NC</text>
<text x="190.1" y="30.9" transform="rotate(-90 190.1 30.9)">1</text>
<text x="225.1" y="34.1" transform="rotate(-90 225.1 34.1)">GND1</text>
<text x="227.6" y="34.1" transform="rotate(-90 227.6 34.1)">GND0</text>
<text x="243.3" y="33.3">L1322</text>
<text x="244.6" y="34.5">NC</text>
<text x="247.3" y="30.9" transform="rotate(-90 247.3 30.9)">1</text>
<text x="255.9" y="33.3">L1324</text>
<text x="257.3" y="34.5">NC</text>
<text x="259.9" y="30.9" transform="rotate(-90 259.9 30.9)">1</text>
<text x="124" y="39.7" transform="rotate(-90 124 39.7)">62</text>
<text x="126.6" y="39.7" transform="rotate(-90 126.6 39.7)">61</text>
<text x="129.2" y="39.7" transform="rotate(-90 129.2 39.7)">60</text>
<text x="131.7" y="39.7" transform="rotate(-90 131.7 39.7)">59</text>
<text x="134.3" y="39.7" transform="rotate(-90 134.3 39.7)">58</text>
<text x="136.6" y="39.7" transform="rotate(-90 136.6 39.7)">57</text>
<text x="139.3" y="39.7" transform="rotate(-90 139.3 39.7)">56</text>
<text x="141.8" y="39.7" transform="rotate(-90 141.8 39.7)">55</text>
<text x="144.4" y="39.7" transform="rotate(-90 144.4 39.7)">54</text>
<text x="146.9" y="39.7" transform="rotate(-90 146.9 39.7)">53</text>
<text x="149.5" y="39.7" transform="rotate(-90 149.5 39.7)">52</text>
<text x="152" y="39.7" transform="rotate(-90 152 39.7)">51</text>
<text x="212.6" y="36.4">DEA162690LT-5057C1</text>
<text x="224.4" y="36.6" transform="rotate(-90 224.4 36.6)">2</text>
<text x="226.9" y="36.6" transform="rotate(-90 226.9 36.6)">4</text>
<text x="113.2" y="47.3">2</text>
<text x="113.2" y="44.8">1</text>
<text x="114.5" y="45.3">GND_0</text>
<text x="114.5" y="47.8">GND/NC1</text>
<text x="124.7" y="44.5" transform="rotate(-90 124.7 44.5)">GND_29</text>
<text x="127.3" y="45.1" transform="rotate(-90 127.3 45.1)">GND/NC4</text>
<text x="129.8" y="44.5" transform="rotate(-90 129.8 44.5)">GND_27</text>
<text x="132.3" y="45.1" transform="rotate(-90 132.3 45.1)">GND/NC3</text>
<text x="134.8" y="44.5" transform="rotate(-90 134.8 44.5)">GND_25</text>
<text x="137.4" y="45.7" transform="rotate(-90 137.4 45.7)">MHB_ANT</text>
<text x="139.9" y="44.7" transform="rotate(-90 139.9 44.7)">GND_24</text>
<text x="142.5" y="47.4" transform="rotate(-90 142.5 47.4)">MHB_CPL_IN</text>
<text x="147.5" y="44.7" transform="rotate(-90 147.5 44.7)">GND_23</text>
<text x="150.1" y="43.2" transform="rotate(-90 150.1 43.2)">NC_1</text>
<text x="152.6" y="44.7" transform="rotate(-90 152.6 44.7)">GND_22</text>
<text x="154.5" y="47.8">2G_HB_IN</text>
<text x="155.5" y="45.3">GND_21</text>
<text x="160.3" y="44.6">50</text>
<text x="160.3" y="47.2">49</text>
<text x="193.6" y="47.8">GSM_HB_OUT</text>
<text x="113.2" y="52.4">4</text>
<text x="113.2" y="49.9">3</text>
<text x="114.5" y="50.4">GND_2</text>
<text x="114.5" y="52.9">MHB_TRX2</text>
<text x="145" y="48.7" transform="rotate(-90 145 48.7)">MHB_CPL_OUT</text>
<text x="155.5" y="50.4">GND_20</text>
<text x="156.3" y="52.9">B2_RX</text>
<text x="160.3" y="49.7">48</text>
<text x="160.3" y="52.3">47</text>
<text x="193.6" y="52.9">QLN_PRX_B2</text>
<text x="113.2" y="57.5">6</text>
<text x="113.2" y="54.9">5</text>
<text x="114.5" y="55.4">MHB_TRX1</text>
<text x="114.5" y="58">GND_3</text>
<text x="155.5" y="55.4">GND_19</text>
<text x="156.3" y="58">B3_RX</text>
<text x="160.3" y="59.9">44</text>
<text x="160.3" y="54.8">46</text>
<text x="160.3" y="57.3">45</text>
<text x="193.6" y="58">QLN_PRX_B3_G1800</text>
<text x="214.5" y="58.9">L1325</text>
<text x="221.6" y="58.9">NC</text>
<text x="222.1" y="58.6">1</text>
<text x="253.3" y="58.7">L1326</text>
<text x="255.1" y="58.6">1</text>
<text x="260.1" y="58.6">NC</text>
<text x="59.1" y="65.6">QLN_PRX_B40</text>
<text x="59.7" y="60.5">QLN_PRX_B7</text>
<text x="113.2" y="65.1">9</text>
<text x="113.2" y="62.6">8</text>
<text x="113.2" y="60">7</text>
<text x="114.5" y="60.5">B7_RX</text>
<text x="114.5" y="63.1">GND_4</text>
<text x="114.5" y="65.6">B40_RX</text>
<text x="155.5" y="65.6">GND_17</text>
<text x="155.5" y="60.5">GND_18</text>
<text x="155.7" y="63.1">B39_RX</text>
<text x="160.1" y="65.1">42</text>
<text x="160.3" y="62.4">43</text>
<text x="193.6" y="63.1">QLN_PRX_B39</text>
<text x="233.8" y="64.8">U1305</text>
<text x="56.6" y="70.7">QLN_PRX_B38_B41</text>
<text x="112.6" y="70.2">11</text>
<text x="112.6" y="67.6">10</text>
<text x="114.5" y="68.1">GND_5</text>
<text x="114.5" y="70.7">B41_RX</text>
<text x="155.5" y="70.7">GND_16</text>
<text x="155.7" y="68.1">B34_RX</text>
<text x="160.1" y="67.6">41</text>
<text x="160.1" y="70.2">40</text>
<text x="218.2" y="66.4">L1310</text>
<text x="218.9" y="68.2">0R</text>
<text x="226.3" y="69.6" transform="rotate(-90 226.3 69.6)">1</text>
<text x="226.5" y="72">L1307</text>
<text x="253" y="69.6" transform="rotate(-90 253 69.6)">1</text>
<text x="253.2" y="72">L1301</text>
<text x="254.5" y="66.5">L1327</text>
<text x="258.5" y="66.4">2NH ±0.2NH</text>
<text x="261.5" y="67.5">1</text>
<text x="266.8" y="71.1">C1307</text>
<text x="284.3" y="68.1">QLN_PRX_B34</text>
<text x="112.6" y="77.8">14</text>
<text x="112.6" y="75.3">13</text>
<text x="112.6" y="72.7">12</text>
<text x="114.5" y="73.2">GND_6</text>
<text x="114.5" y="75.8">GND/NC2</text>
<text x="155.1" y="73.2">B1_4_RX</text>
<text x="156.9" y="75.8">NC_3</text>
<text x="160.1" y="72.7">39</text>
<text x="160.1" y="75.3">38</text>
<text x="160.1" y="77.8">37</text>
<text x="193.6" y="73.2">QLN_PRX_B1_B4</text>
<text x="226.5" y="73.2">NC</text>
<text x="240.4" y="73.5">SFHG17AA002</text>
<text x="253.2" y="73.2">NC</text>
<text x="266.9" y="73.7">NC</text>
<text x="59.6" y="82.5">VPA_4G_LMHB</text>
<text x="112.8" y="82.6">16</text>
<text x="112.8" y="80.1">15</text>
<text x="114.5" y="80.8">GND_8</text>
<text x="114.5" y="83.3">HB_VCC2</text>
<text x="114.5" y="78.3">GND_7</text>
<text x="154.5" y="83.3">MB_VCC2</text>
<text x="154.9" y="80.8">MB_TX_1</text>
<text x="155.5" y="78.3">GND_15</text>
<text x="160.1" y="80.3">36</text>
<text x="160.1" y="82.8">35</text>
<text x="230.9" y="79.9">VPA_4G_LMHB</text>
<text x="81.9" y="87.2">R1307</text>
<text x="83.1" y="88.5">0R</text>
<text x="112.8" y="87.7">18</text>
<text x="112.8" y="85.1">17</text>
<text x="114.5" y="85.9">GND_9</text>
<text x="114.5" y="88.4">HB_VCC1</text>
<text x="154.5" y="88.4">MB_VCC1</text>
<text x="155.5" y="85.9">GND_14</text>
<text x="160.1" y="85.4">34</text>
<text x="160.1" y="87.9">33</text>
<text x="63.8" y="94.5">C1330</text>
<text x="70.1" y="94.5">C1326</text>
<text x="76.5" y="94.5">C1334</text>
<text x="95.5" y="94.5">C1304</text>
<text x="101.8" y="94.5">C1319</text>
<text x="114.5" y="91">GND_10</text>
<text x="155.5" y="91">GND_13</text>
<text x="160.1" y="95.4">63</text>
<text x="160.1" y="90.5">32</text>
<text x="173.9" y="91.6">C1332</text>
<text x="175.8" y="94.1">NC</text>
<text x="180.2" y="91.6">C1328</text>
<text x="182.1" y="94.1">NC</text>
<text x="193.6" y="91.6">C1333</text>
<text x="195.1" y="94.1">NC</text>
<text x="199.9" y="91.6">C1327</text>
<text x="201.5" y="94.1">NC</text>
<text x="63.9" y="97.2">105</text>
<text x="70.2" y="97.2">NC</text>
<text x="76.6" y="97.2">NC</text>
<text x="95.6" y="97.2">NC</text>
<text x="101.9" y="97.2">NC</text>
<text x="123.6" y="101.7" transform="rotate(-90 123.6 101.7)">HB_IN</text>
<text x="126.1" y="101.7" transform="rotate(-90 126.1 101.7)">GND_11</text>
<text x="128.7" y="101.7" transform="rotate(-90 128.7 101.7)">SCLK2</text>
<text x="131.2" y="101.7" transform="rotate(-90 131.2 101.7)">SDATA2</text>
<text x="133.7" y="101.7" transform="rotate(-90 133.7 101.7)">VIO2</text>
<text x="136.2" y="101.7" transform="rotate(-90 136.2 101.7)">HB_VBAT</text>
<text x="138.8" y="101.7" transform="rotate(-90 138.8 101.7)">MB_VBAT</text>
<text x="141.3" y="101.7" transform="rotate(-90 141.3 101.7)">VIO1</text>
<text x="143.9" y="101.7" transform="rotate(-90 143.9 101.7)">SDATA1</text>
<text x="146.4" y="101.7" transform="rotate(-90 146.4 101.7)">SCLK1</text>
<text x="148.9" y="101.7" transform="rotate(-90 148.9 101.7)">GND_12</text>
<text x="151.5" y="101.7" transform="rotate(-90 151.5 101.7)">MB_IN</text>
<text x="155.7" y="96">PAD_63</text>
<text x="58.4" y="107.5">V1302</text>
<text x="122.7" y="104" transform="rotate(-90 122.7 104)">20</text>
<text x="125.2" y="104" transform="rotate(-90 125.2 104)">21</text>
<text x="128" y="103.9" transform="rotate(-90 128 103.9)">22</text>
<text x="130.6" y="103.9" transform="rotate(-90 130.6 103.9)">23</text>
<text x="133.1" y="103.9" transform="rotate(-90 133.1 103.9)">24</text>
<text x="135.4" y="104" transform="rotate(-90 135.4 104)">25</text>
<text x="137.9" y="104" transform="rotate(-90 137.9 104)">26</text>
<text x="140.7" y="103.9" transform="rotate(-90 140.7 103.9)">27</text>
<text x="143.2" y="103.9" transform="rotate(-90 143.2 103.9)">28</text>
<text x="145.7" y="103.9" transform="rotate(-90 145.7 103.9)">29</text>
<text x="148.3" y="103.7" transform="rotate(-90 148.3 103.7)">30</text>
<text x="150.8" y="103.7" transform="rotate(-90 150.8 103.7)">31</text>
<text x="11.6" y="108.7">SDR_GRFC3_GPIO_ET_APT_SW</text>
<text x="65.4" y="109.4">V-PMZB200UNE</text>
<text x="93.7" y="113.7">R1303</text>
<text x="140" y="110.4" transform="rotate(-90 140 110.4)">R1313</text>
<text x="141.2" y="110.1" transform="rotate(-90 141.2 110.1)">NC</text>
<text x="142.5" y="110.4" transform="rotate(-90 142.5 110.4)">R1314</text>
<text x="143.7" y="110.1" transform="rotate(-90 143.7 110.1)">NC</text>
<text x="145" y="110.4" transform="rotate(-90 145 110.4)">R1315</text>
<text x="146.3" y="110.1" transform="rotate(-90 146.3 110.1)">NC</text>
<text x="189.2" y="113.9">SDR_RFFE1_DATA</text>
<text x="72.6" y="115.1">SDR_TX0_HB</text>
<text x="94.7" y="115.1">0R</text>
<text x="101.8" y="117.7">C1301</text>
<text x="104.7" y="114.5">L1303</text>
<text x="114.7" y="117.7">C1302</text>
<text x="171.6" y="116.7">C1337 C1336</text>
<text x="171.8" y="119.4">33P</text>
<text x="175.5" y="119.4">33P</text>
<text x="189.3" y="115.1">SDR_RFFE1_CLK</text>
<text x="101.9" y="120">NC</text>
<text x="114.7" y="120">NC</text>
<text x="162.7" y="124.5">33P</text>
<text x="165.5" y="124.5">L1304</text>
<text x="176.2" y="123.9">R1302</text>
<text x="176.8" y="125.1">0R</text>
<text x="195.8" y="125.2">SDR_TX0_MB1</text>
<text x="119.5" y="126.9">VREG_L6E_1P8</text>
<text x="155.3" y="128.1">C1305</text>
<text x="156.7" y="130.8">NC</text>
<text x="168" y="128.1">C1306</text>
<text x="169.4" y="130.8">NC</text>
<text x="120.9" y="133.2">C1331</text>
<text x="121" y="135.9">101</text>
<text x="105.2" y="138.9">VPH_PWR</text>
<text x="110.1" y="147.9">6.3V 106 M X5R 0402</text>
<text x="117.4" y="144.9">C1303</text>
<text x="127.2" y="145.3">C1325</text>
<text x="127.4" y="147.9">474</text>
<text x="133.6" y="145.3">C1320</text>
<text x="133.7" y="147.9">101</text>
<text x="239.3" y="196.3">Drawn By</text>
<text x="250" y="193.7">Sign</text>
<text x="260.8" y="193.7">Date</text>
<text x="267.8" y="193.7">Type:</text>
<text x="267.8" y="196.3">Draw No:</text>
<text x="274.1" y="196.4">Schematic</text>
<text x="239.3" y="198.8">Checked By</text>
<text x="239.3" y="201.3">Standard By</text>
<text x="239.3" y="203.9">Approved By</text>
<text x="267.7" y="198.3">Sheet</text>
<text x="275.7" y="198.3">of</text>
<text x="279" y="199.2">74</text>
<text x="282.4" y="198.8">Ver:</text>
</g>
<g font-size="1">
<text x="53.6" y="25.6">LTE_MHB_FBRX_OUT</text>
<text x="66.5" y="25.4">2</text>
<text x="73.2" y="26.5">1</text>
<text x="77" y="28.8" transform="rotate(-90 77 28.8)">1</text>
<text x="79.2" y="25.4">2</text>
<text x="85.9" y="26.5">1</text>
<text x="187" y="28.2">2</text>
<text x="256.7" y="28.2">2</text>
<text x="264.4" y="28.2">TRX_ANT_MHB</text>
<text x="75.7" y="35.5" transform="rotate(-90 75.7 35.5)">2</text>
<text x="155.3" y="33.3">2</text>
<text x="162.1" y="32.2">1</text>
<text x="178.7" y="36.3" transform="rotate(-90 178.7 36.3)">2</text>
<text x="190.1" y="36.3" transform="rotate(-90 190.1 36.3)">2</text>
<text x="247.3" y="36.3" transform="rotate(-90 247.3 36.3)">2</text>
<text x="259.9" y="36.3" transform="rotate(-90 259.9 36.3)">2</text>
<text x="181.5" y="47.2">GSM_HB_OUT</text>
<text x="181" y="52.3">QLN_PRX_B2</text>
<text x="70.7" y="59.9">QLN_PRX_B7</text>
<text x="179.4" y="57.3">QLN_PRX_B3_G1800</text>
<text x="216.8" y="58.6">2</text>
<text x="260.6" y="58.6">2</text>
<text x="71" y="65">QLN_PRX_B40</text>
<text x="180.8" y="62.4">QLN_PRX_B39</text>
<text x="218.1" y="63.1">Co-pad</text>
<text x="256.8" y="62.4">Co-pad</text>
<text x="71.2" y="70">QLN_PRX_B38_B41</text>
<text x="215.7" y="68.4">1</text>
<text x="222.5" y="67.3">2</text>
<text x="232.3" y="67.5">1</text>
<text x="244.5" y="67.5">4</text>
<text x="256.1" y="67.5">2</text>
<text x="266.5" y="71.9">1</text>
<text x="273.4" y="67.5">QLN_PRX_B34</text>
<text x="180.2" y="72.5">QLN_PRX_B1_B4</text>
<text x="226.3" y="75" transform="rotate(-90 226.3 75)">2</text>
<text x="237.1" y="72.8" transform="rotate(-90 237.1 72.8)">2</text>
<text x="238.3" y="72.8" transform="rotate(-90 238.3 72.8)">3</text>
<text x="239.6" y="72.8" transform="rotate(-90 239.6 72.8)">5</text>
<text x="252.9" y="75" transform="rotate(-90 252.9 75)">2</text>
<text x="266.5" y="74.4">2</text>
<text x="227.6" y="82.7">VPA_4G_LMHB</text>
<text x="63.9" y="87.8">VPA_4G_LMHB</text>
<text x="79.9" y="88.7">1</text>
<text x="86.7" y="87.6">2</text>
<text x="64.4" y="95" transform="rotate(-90 64.4 95)">1</text>
<text x="70.7" y="95" transform="rotate(-90 70.7 95)">1</text>
<text x="77.1" y="95" transform="rotate(-90 77.1 95)">1</text>
<text x="79.6" y="92.2">PA参考设计VCC用了100P</text>
<text x="96.1" y="95" transform="rotate(-90 96.1 95)">1</text>
<text x="102.4" y="95" transform="rotate(-90 102.4 95)">1</text>
<text x="110.1" y="90.3">GND 19</text>
<text x="178.5" y="93.6" transform="rotate(-90 178.5 93.6)">2</text>
<text x="178.5" y="91.8" transform="rotate(-90 178.5 91.8)">1</text>
<text x="184.9" y="93.6" transform="rotate(-90 184.9 93.6)">2</text>
<text x="184.9" y="91.8" transform="rotate(-90 184.9 91.8)">1</text>
<text x="196.6" y="93.6" transform="rotate(-90 196.6 93.6)">2</text>
<text x="196.6" y="91.8" transform="rotate(-90 196.6 91.8)">1</text>
<text x="203" y="93.6" transform="rotate(-90 203 93.6)">2</text>
<text x="203" y="91.8" transform="rotate(-90 203 91.8)">1</text>
<text x="64.4" y="96.8" transform="rotate(-90 64.4 96.8)">2</text>
<text x="70.7" y="96.8" transform="rotate(-90 70.7 96.8)">2</text>
<text x="77.1" y="96.8" transform="rotate(-90 77.1 96.8)">2</text>
<text x="96.1" y="96.8" transform="rotate(-90 96.1 96.8)">2</text>
<text x="102.4" y="96.8" transform="rotate(-90 102.4 96.8)">2</text>
<text x="63.1" y="106.8" transform="rotate(-90 63.1 106.8)">D</text>
<text x="64.6" y="107.2" transform="rotate(-90 64.6 107.2)">D</text>
<text x="140.9" y="105.6" transform="rotate(-90 140.9 105.6)">1</text>
<text x="143.4" y="105.6" transform="rotate(-90 143.4 105.6)">1</text>
<text x="145.9" y="105.6" transform="rotate(-90 145.9 105.6)">1</text>
<text x="30.9" y="108.1">SDR_GRFC3_GPIO_ET_APT_SW</text>
<text x="58.5" y="109.3">G</text>
<text x="62.7" y="112.3" transform="rotate(-90 62.7 112.3)">S</text>
<text x="64.7" y="112.8" transform="rotate(-90 64.7 112.8)">S</text>
<text x="142.1" y="112.3" transform="rotate(-90 142.1 112.3)">2</text>
<text x="144.6" y="112.3" transform="rotate(-90 144.6 112.3)">2</text>
<text x="147.2" y="112.3" transform="rotate(-90 147.2 112.3)">2</text>
<text x="176.7" y="113.3">SDR_RFFE1_DATA</text>
<text x="82.7" y="114.5">SDR_TX0_HB</text>
<text x="91.4" y="114.6">1</text>
<text x="98.1" y="115.7">2</text>
<text x="102.4" y="119.6" transform="rotate(-90 102.4 119.6)">2</text>
<text x="102.4" y="117.8" transform="rotate(-90 102.4 117.8)">1</text>
<text x="106.8" y="114.6">1</text>
<text x="108.6" y="114.6">233P</text>
<text x="115.1" y="119.6" transform="rotate(-90 115.1 119.6)">2</text>
<text x="115.1" y="117.8" transform="rotate(-90 115.1 117.8)">1</text>
<text x="172.2" y="118.9" transform="rotate(-90 172.2 118.9)">2</text>
<text x="172.2" y="117.2" transform="rotate(-90 172.2 117.2)">1</text>
<text x="176" y="118.9" transform="rotate(-90 176 118.9)">2</text>
<text x="176" y="117.2" transform="rotate(-90 176 117.2)">1</text>
<text x="177.7" y="114.5">SDR_RFFE1_CLK</text>
<text x="163.9" y="124.7">2</text>
<text x="165.7" y="124.7">1</text>
<text x="174.4" y="125.9">2</text>
<text x="181.1" y="124.8">1</text>
<text x="185.9" y="124.6">SDR_TX0_MB1</text>
<text x="124.8" y="130.3">VREG_L6E_1P8</text>
<text x="158.6" y="130.4" transform="rotate(-90 158.6 130.4)">2</text>
<text x="158.6" y="128.6" transform="rotate(-90 158.6 128.6)">1</text>
<text x="171.3" y="130.4" transform="rotate(-90 171.3 130.4)">2</text>
<text x="171.3" y="128.6" transform="rotate(-90 171.3 128.6)">1</text>
<text x="121.5" y="135.5" transform="rotate(-90 121.5 135.5)">2</text>
<text x="121.5" y="133.7" transform="rotate(-90 121.5 133.7)">1</text>
<text x="110.7" y="141.1">VPH_PWR</text>
<text x="120.5" y="147.5" transform="rotate(-90 120.5 147.5)">2</text>
<text x="120.5" y="145.8" transform="rotate(-90 120.5 145.8)">1</text>
<text x="127.8" y="147.5" transform="rotate(-90 127.8 147.5)">2</text>
<text x="127.8" y="145.8" transform="rotate(-90 127.8 145.8)">1</text>
<text x="134.2" y="147.5" transform="rotate(-90 134.2 147.5)">2</text>
<text x="134.2" y="145.8" transform="rotate(-90 134.2 145.8)">1</text>
</g>
<g font-size=".9">
<text x="215.1" y="21.2">增加ENDC隔离度，尤其B3+n78，最好不要和PA放一起</text>
<text x="235.9" y="62.4">兼容Sky58095物料</text>
<text x="83" y="82.7">电流1A</text>
<text x="79.5" y="91.1">高通参考设计VCC用了22P</text>
</g>
<g font-size=".8">
<text x="233.6" y="68">INPUT</text>
<text x="237.5" y="71.4" transform="rotate(-90 237.5 71.4)">GND-2</text>
<text x="238.8" y="71.4" transform="rotate(-90 238.8 71.4)">GND-3</text>
<text x="240.1" y="71.4" transform="rotate(-90 240.1 71.4)">GND-1</text>
<text x="240.5" y="68">OUTPUT</text>
</g>
</svg>
